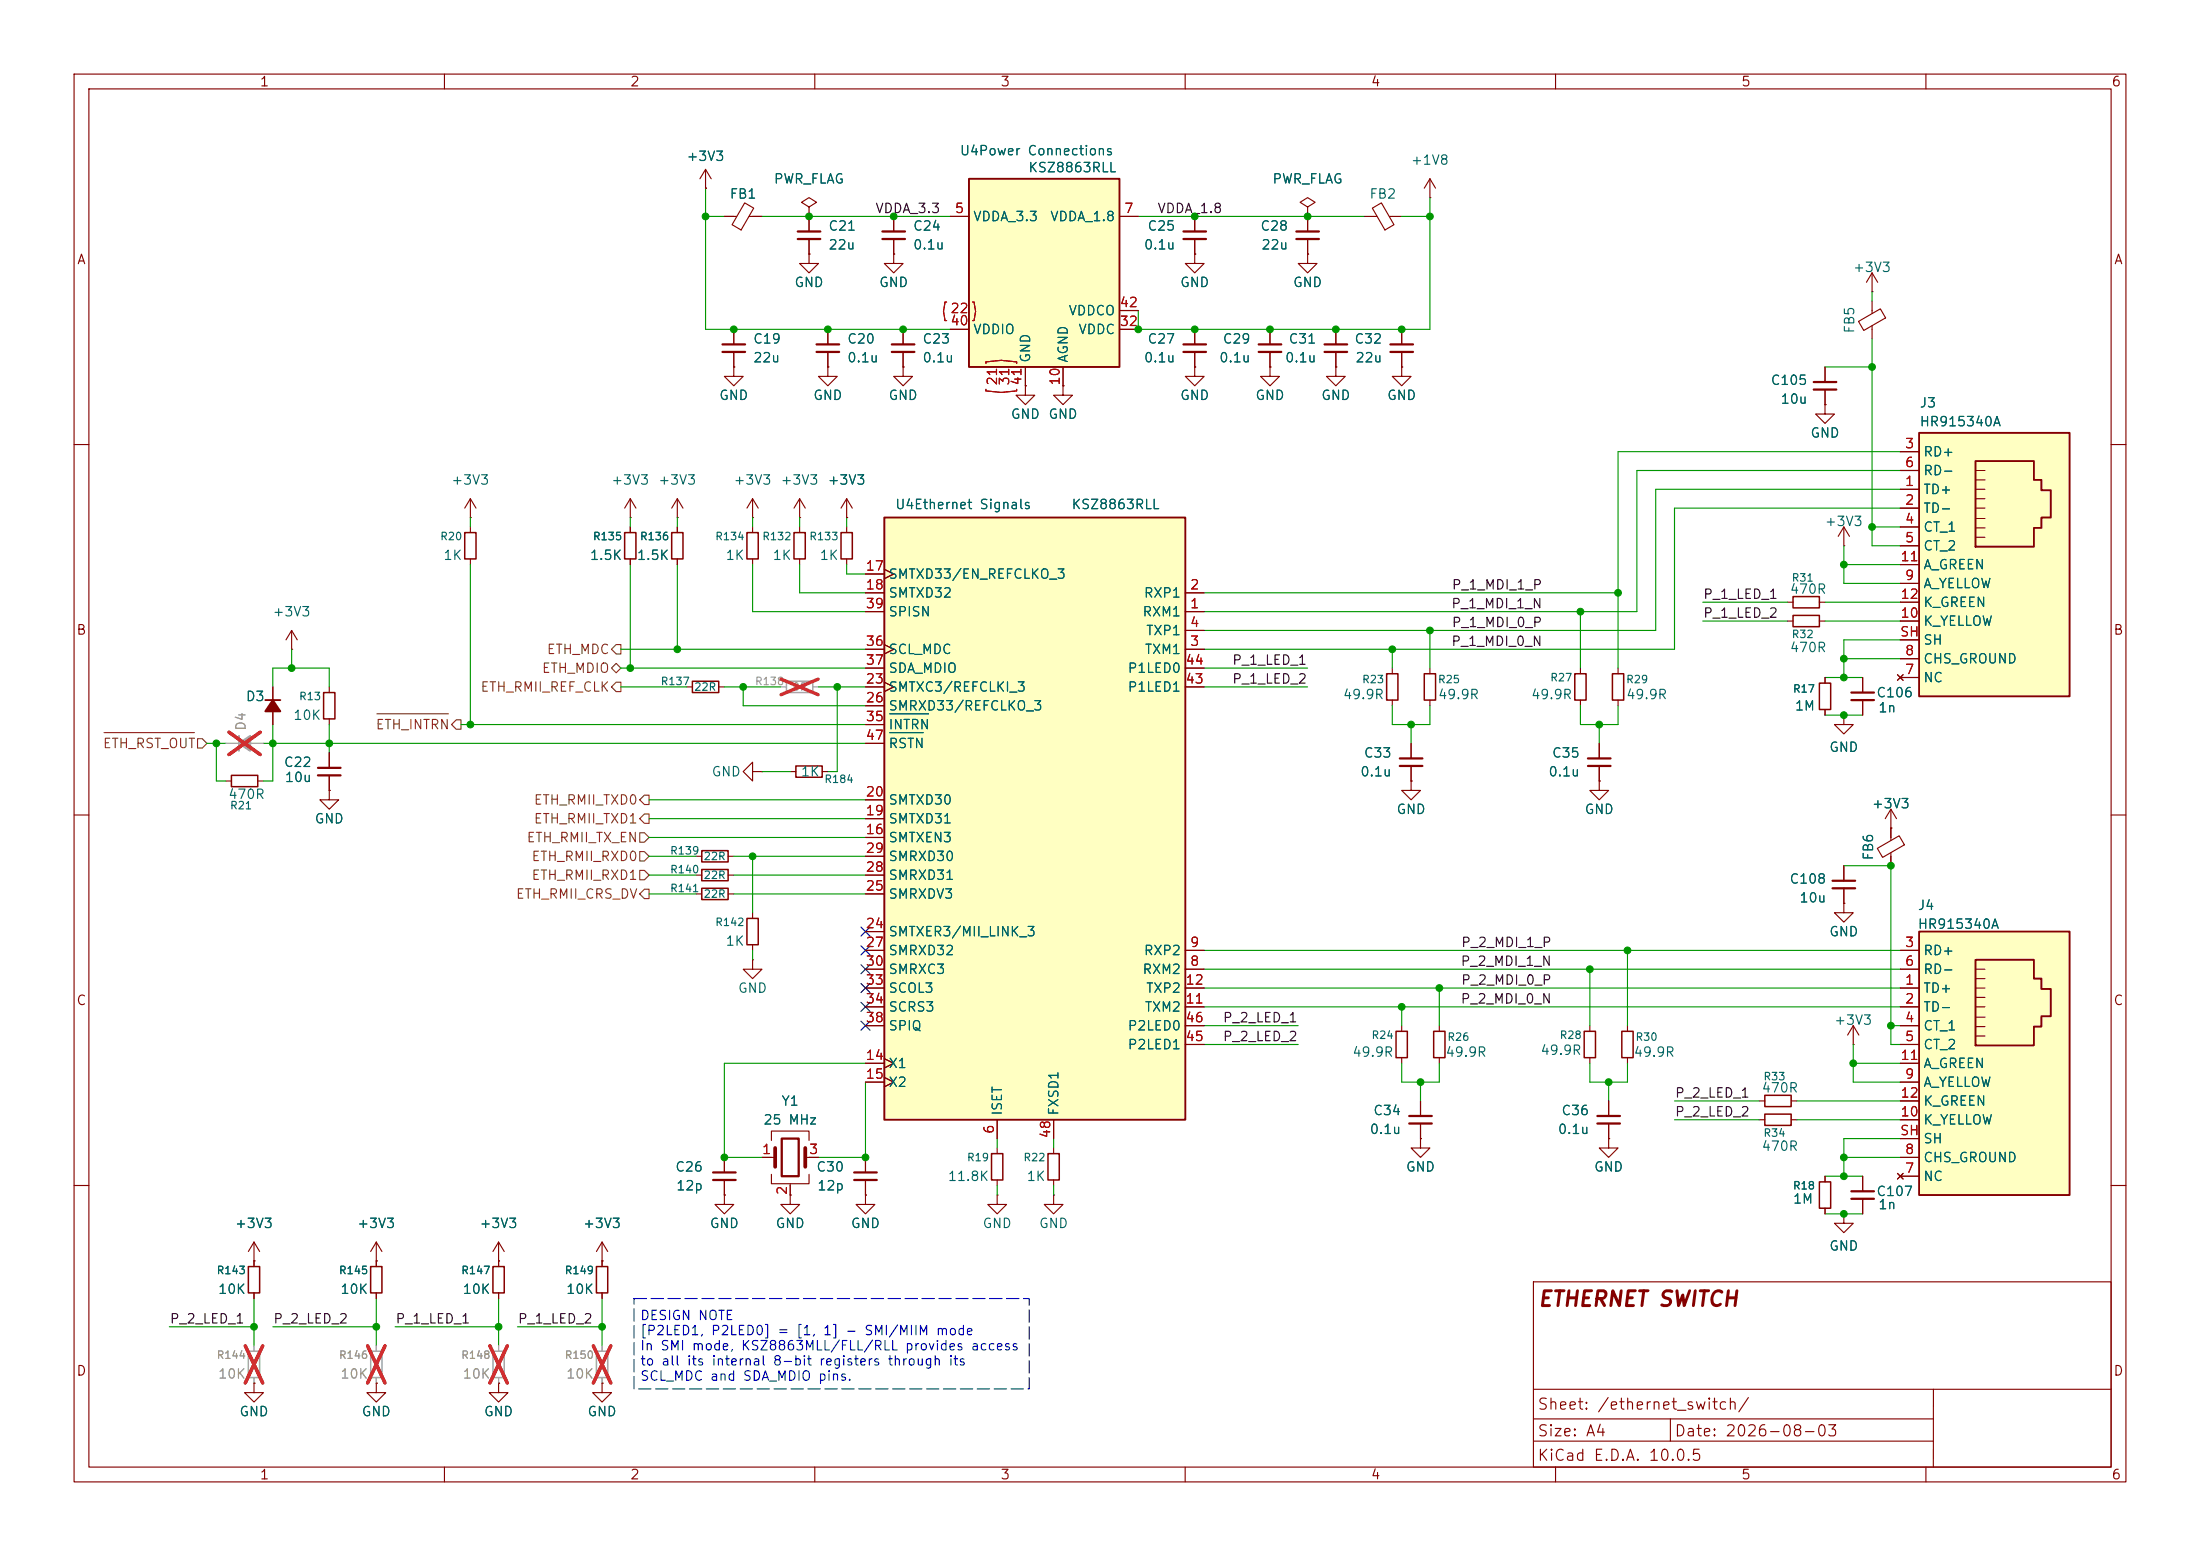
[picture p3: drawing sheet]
<svg xmlns="http://www.w3.org/2000/svg" width="297mm" height="210mm" viewBox="0 0 297 210" stroke-linecap="round" stroke-linejoin="round" font-family="sans-serif">
<g fill="none" stroke="#840000" stroke-width=".15">
<path d="M10 10h277v190h-277zM12 12h273v186h-273zM60 10v2M110 10v2M160 10v2M210 10v2M260 10v2M176.5 27.9l1-.6-1-.6-1 .6 1 .6v1.3M176.5 29.2h.1M176.5 34.3v1.3h1.3l-1.3 1.2-1.2-1.2h1.2M176.5 34.3h.1M176.5 29.2v2"/>
<path d="M176.5 32.3v2M10 60h2M248.9 73.7h.1M248.9 71.1l-.7 1.3M248.9 71.1l.8 1.3M248.9 71.1v2.6M285 60h2M193 90.2v.7M193 94.5v.8M251.5 91.4v2.1M251.5 94.5v2M10 110h2"/>
<path d="M253.4 114.5l3-1.7 .7 1.2-2.9 1.7zM255.3 111.8v1.6M255.3 115.1v1.7M285 110h2M194.3 138.4v.8M214.6 138.4v.8M248.9 121.9v1.3h-1.3l1.3 1.3 1.3-1.3h-1.3M248.9 121.9h.1M194.3 142.7v.8M214.6 142.7v.8M10 160h2M106.7 161.3v1.3h-1.3l1.3 1.2 1.2-1.2h-1.2"/>
<path d="M106.7 161.3h.1M207 173h78v25h-78zM285 160h2M60 198v2M110 198v2M160 198v2M207 194.5h54M207 191.5h54M207 187.5h78M210 198v2M225.5 191.5v3M260 198v2"/>
<path d="M261 187.5v10.5"/>
</g>
<path d="M175 31.2h3.1M175 32.3h3.1M249.9 93.5h3.1M249.9 94.5h3.1" fill="none" stroke="#840000" stroke-width=".3"/>
<path d="M192.3 90.9h1.5v3.6h-1.5zM193.5 139.2h1.6v3.5h-1.6zM213.9 139.2h1.5v3.5h-1.5z" fill="none" stroke="#840000" stroke-width=".2"/>
<path d="M259.1 58.4h20.3v35.6h-20.3z" fill="#ffffc2"/>
<g fill="none" stroke="#840000" stroke-width=".15">
<path d="M109.2 34.3v1.3h-1.3l1.3 1.2 1.3-1.2h-1.3M109.2 34.3h.1M252.7 39.4h.1M252.7 36.8v2.6M252.7 36.8l-.7 1.3M252.7 36.8l.8 1.3M246.4 54.6v1.3h-1.3l1.3 1.3 1.2-1.3h-1.2M246.4 54.6h.1M246.4 49.5v2.1M246.4 52.6v2M250.9 43.4l2.9-1.7 .8 1.2-3 1.7zM252.7 40.6v1.7"/>
<path d="M252.7 44v1.7M63.5 71.1v.8M63.5 75.4v.8M256.5 66h2.6M256.5 68.6h2.6M256.5 63.5h2.6M256.5 61h2.6M256.5 71.1h2.6M256.5 73.7h2.6M256.5 78.7h2.6M256.5 76.2h2.6M266.7 66h1.3"/>
<path d="M266.7 67.3h1.3M266.7 68.6h1.3M266.7 70h1.3M266.7 71.2h1.3M266.7 63.5h1.3M266.7 64.8h1.3M266.7 72.5h1.3M36.8 92.7v5.1M39.4 87.6h.1M39.4 85.1l-.8 1.3M39.4 85.1l.7 1.3M39.4 85.1v2.5"/>
<path d="M44.4 92.7v.8M44.4 97v.8M188 90.2v.7M188 94.5v.8M213.4 90.2v.7M213.4 94.5v.8M241.3 83.8h.8M241.3 81.3h.8M245.6 83.8h.8M245.6 81.3h.8M246.4 91.4v.8M246.4 95.8v.7"/>
<path d="M248.9 96.5v1.3h-1.3l1.3 1.3 1.3-1.3h-1.3M248.9 96.5h.1M256.2 91.1l.7 .7M256.5 91.4h2.6M256.5 88.9h2.6M256.5 83.8h2.6M256.5 81.3h2.6M256.5 86.4h2.6M256.9 91.1l-.7 .7M190.5 105.4v1.3h-1.3l1.3 1.3 1.3-1.3h-1.3M190.5 105.4h.1M190.5 100.3v2.1"/>
<path d="M190.5 103.4v2M215.9 105.4v1.3h-1.3l1.3 1.3 1.3-1.3h-1.3M215.9 105.4h.1M215.9 100.3v2.1M215.9 103.4v2M255.3 111.8h.1M255.3 109.2l-.8 1.3M255.3 109.2l.7 1.3M255.3 109.2v2.6M189.2 138.4v.8M189.2 142.7v.8M191.8 153.7v1.2h-1.3l1.3 1.3 1.2-1.3h-1.2"/>
<path d="M191.8 153.7h.1M191.8 148.6v2M191.8 151.6v2.1M217.2 153.7v1.2h-1.3l1.3 1.3 1.2-1.3h-1.2M217.2 153.7h.1M217.2 148.6v2M217.2 151.6v2.1M34.3 170.2h.1M34.3 167.6l-.8 1.3M34.3 167.6l.8 1.3M34.3 167.6v2.6M97.8 161.3v1.3h-1.3l1.3 1.2 1.3-1.2h-1.3"/>
<path d="M97.8 161.3h.1M81.3 186.7v1.3h-1.3l1.3 1.2 1.2-1.2h-1.2M81.3 186.7h.1"/>
</g>
<path d="M259.1 58.4h20.3v35.6h-20.3zM266.7 62.2h7.9v2.6h1v1.4h1.3v3.7h-1.3v1.3h-1v2.6h-7.9zM35.8 94.5h2" fill="none" stroke="#840000" stroke-width=".25"/>
<path d="M62.7 71.9h1.6v3.5h-1.6zM43.7 93.5h1.5v3.5h-1.5zM187.2 90.9h1.5v3.6h-1.5zM212.6 90.9h1.5v3.6h-1.5zM242.1 80.5h3.5v1.5h-3.5zM242.1 83.1h3.5v1.5h-3.5zM245.6 92.2h1.5v3.6h-1.5zM188.5 139.2h1.5v3.5h-1.5z" fill="none" stroke="#840000" stroke-width=".2"/>
<path d="M244.9 51.6h3M244.9 52.6h3M189 102.4h3M189 103.4h3M214.4 102.4h3M214.4 103.4h3M190.2 150.6h3.1M190.2 151.6h3.1M215.6 150.6h3.1M215.6 151.6h3.1" fill="none" stroke="#840000" stroke-width=".3"/>
<path d="M33.5 182.4h1.6v3.5h-1.6zM80.5 182.4h1.5v3.5h-1.5z" fill="none" stroke="#a1a1a1" stroke-width=".2"/>
<path d="M34.3 181.6v.8M34.3 185.9v.8M81.3 181.6v.8M81.3 185.9v.8" fill="none" stroke="#a1a1a1" stroke-width=".15"/>
<path d="M33.1 181.6l2.4 5.1M35.5 181.6l-2.4 5.1M80.1 181.6l2.4 5.1M82.5 181.6l-2.4 5.1" fill="none" stroke="#e12e31" stroke-width=".46"/>
<path d="M36.8 94.5l1 1.5h-2z" fill="#840000" stroke="#840000" stroke-width=".25"/>
<path d="M119.4 69.9h40.6v81.2h-40.6z" fill="#ffffc2"/>
<path d="M119.4 69.9h40.6v81.2h-40.6z" fill="none" stroke="#840000" stroke-width=".25"/>
<g fill="none" stroke="#840000" stroke-width=".15">
<path d="M161.3 34.3v1.3h1.3l-1.3 1.2-1.3-1.2h1.3M161.3 34.3h.1M161.3 29.2v2M161.3 32.3v2M184.1 29.2h1.8M185.3 28.1l1.2-.7 1.7 2.9-1.2 .7zM187.6 29.2h1.6M193 26.7h.1M193 24.1l-.7 1.3M193 24.1l.8 1.3M193 24.1v2.6M121.9 44.5v2"/>
<path d="M121.9 47.5v2M138.4 52.1v1.2h-1.2l1.2 1.3 1.3-1.3h-1.3M138.4 52.1h.1M143.5 52.1v1.2h-1.3l1.3 1.3 1.3-1.3h-1.3M143.5 52.1h.1M171.4 49.5v1.3h1.3l-1.3 1.3-1.2-1.3h1.2M171.4 49.5h.1M171.4 44.5v2M171.4 47.5v2M180.3 44.5v2M180.3 47.5v2M116.8 77.5h2.6"/>
<path d="M119.4 76.8l1.2 .7-1.2 .6M116.8 82.6h2.6M116.8 80h2.6M116.8 87.6h2.6M116.8 92.7h2.6M116.8 95.3h2.6M116.8 97.8h2.6M116.8 90.2h2.6M119.4 92.1l1.2 .6-1.2 .6M119.4 87l1.2 .6-1.2 .7M160 82.6h2.6M160 80h2.6"/>
<path d="M160 87.6h2.6M160 85.1h2.6M160 92.7h2.6M160 90.2h2.6M218.4 90.2v.7M218.4 94.5v.8M116.8 113h2.6M116.8 110.5h2.6M116.8 108h2.6M116.8 118.1h2.6M116.8 115.6h2.6M116.8 100.3h2.6"/>
<path d="M248.9 116.8v2.1M248.9 119.9v2M101.6 123.2v.8M101.6 127.5v.8M116.8 130.8h2.6M116.8 128.3h2.6M116.8 135.9h2.6M116.8 133.4h2.6M116.8 125.7h2.6M116.8 120.7h2.6M116.8 138.4h2.6M160 130.8h2.6"/>
<path d="M160 128.3h2.6M160 135.9h2.6M160 133.4h2.6M160 138.4h2.6M102.9 156.2h1.7M104.1 153.9v-1.2h5.1v1.2M104.1 158.5v1.3h5.1v-1.3M106.7 159.8v1.5M108.7 156.2h1.8M116.8 143.5h2.6M116.8 146.1h2.6M119.4 142.9l1.2 .6-1.2 .6"/>
<path d="M119.4 145.4l1.2 .7-1.2 .6M134.6 151.1v2.6M142.2 151.1v2.6M160 141h2.6M246.4 158.8v.7M251.5 158.8v2M116.8 161.3v1.3h-1.2l1.2 1.2 1.3-1.2h-1.3M116.8 161.3h.1M246.4 163.1v.7M248.9 163.8v1.3h-1.3l1.3 1.3 1.3-1.3h-1.3M248.9 163.8h.1M251.5 161.8v2"/>
</g>
<path d="M120.1 96.3h5.3M120.1 98.9h4.5" fill="none" stroke="#006464" stroke-width=".15"/>
<path d="M217.7 90.9h1.5v3.6h-1.5zM100.8 124h1.6v3.5h-1.6zM245.6 159.5h1.5v3.6h-1.5z" fill="none" stroke="#840000" stroke-width=".2"/>
<g fill="none" stroke="#840000" stroke-width=".3">
<path d="M159.8 31.2h3M159.8 32.3h3M120.4 46.5h3M120.4 47.5h3M169.9 46.5h3.1M169.9 47.5h3.1M178.8 46.5h3.1M178.8 47.5h3.1M247.4 118.9h3M247.4 119.9h3M105.5 153.7h2.3v5.1h-2.3zM249.9 160.8h3.1"/>
<path d="M249.9 161.8h3.1"/>
</g>
<path d="M104.6 154.9v2.6M108.7 154.9v2.6" fill="none" stroke="#840000" stroke-width=".51"/>
<path d="M130.8 24.1h20.3v25.4h-20.3z" fill="#ffffc2"/>
<path d="M130.8 24.1h20.3v25.4h-20.3z" fill="none" stroke="#840000" stroke-width=".25"/>
<g fill="none" stroke="#840000" stroke-width=".15">
<path d="M128.3 29.2h2.5M151.1 29.2h2.6M128.3 44.5h2.5M138.4 49.5v2.6M143.5 49.5v2.6M151.1 44.5h2.6M151.1 41.9h2.6M161.3 44.5v2M161.3 47.5v2M180.3 49.5v1.3h1.3l-1.3 1.3-1.2-1.3h1.2M180.3 49.5h.1M189.2 49.5v1.3h1.3l-1.3 1.3-1.2-1.3h1.2"/>
<path d="M189.2 49.5h.1M189.2 44.5v2M189.2 47.5v2M219.7 138.4v.8M250.2 138.4l-.8 1.3M250.2 138.4l.8 1.3M250.2 138.4v2.6M97.8 156.2v2M97.8 159.3v2M116.8 156.2v2M116.8 159.3v2M219.7 142.7v.8"/>
<path d="M237.5 148.6h.8M237.5 151.1h.8M241.8 148.6h.8M241.8 151.1h.8M250.2 141h.1"/>
</g>
<path d="M127.8 40.8h-.2l-.2 1.2 .2 1.3h.2M131.3 40.8h.2l.2 1.2-.2 1.3h-.2M133.1 49.1v-.3l2.1-.2 2 .2v.3M133.1 52.5v.3l2.1 .2 2-.2v-.3" fill="none" stroke="#a90000" stroke-width=".15"/>
<path d="M218.9 139.2h1.6v3.5h-1.6zM238.3 147.8h3.5v1.6h-3.5zM238.3 150.4h3.5v1.5h-3.5z" fill="none" stroke="#840000" stroke-width=".2"/>
<path d="M159.8 46.5h3M159.8 47.5h3M187.7 46.5h3.1M187.7 47.5h3.1M96.3 158.2h3M96.3 159.3h3M115.3 158.2h3.1M115.3 159.3h3.1" fill="none" stroke="#840000" stroke-width=".3"/>
<path d="M259.1 125.7h20.3v35.6h-20.3z" fill="#ffffc2"/>
<g fill="none" stroke="#840000" stroke-width=".15">
<path d="M95.2 25.4h.1M95.2 22.9l-.7 1.2M95.2 22.9l.8 1.2M95.2 22.9v2.5M97.8 29.2h1.6M100.5 27.4l1.3 .7-1.7 2.9-1.3-.7zM101.1 29.2h1.8M109.2 27.9l1-.6-1-.6-1 .6 1 .6v1.3M109.2 29.2h.1M109.2 34.3h.1M109.2 29.2v2M109.2 32.3v2"/>
<path d="M120.6 34.3v1.3h-1.2l1.2 1.2 1.3-1.2h-1.3M120.6 34.3h.1M120.6 29.2v2M120.6 32.3v2M128.3 29.2h2.5M151.1 29.2h2.6M161.3 34.3h.1M161.3 29.2v2M161.3 32.3v2M176.5 29.2h.1M176.5 34.3h.1M176.5 29.2v2"/>
<path d="M176.5 32.3v2M99.1 49.5v1.3h-1.3l1.3 1.3 1.2-1.3h-1.2M99.1 49.5h.1M99.1 44.5v2M99.1 47.5v2M111.8 49.5v1.3h-1.3l1.3 1.3 1.2-1.3h-1.2M111.8 49.5h.1M111.8 44.5v2M111.8 47.5v2M121.9 49.5v1.3h-1.3l1.3 1.3 1.3-1.3h-1.3M121.9 49.5h.1M121.9 44.5v2"/>
<path d="M121.9 47.5v2M128.3 44.5h2.5M138.4 52.1h.1M138.4 49.5v2.6M143.5 52.1h.1M143.5 49.5v2.6M151.1 44.5h2.6M151.1 41.9h2.6M161.3 49.5v1.3h1.3l-1.3 1.3-1.3-1.3h1.3M161.3 49.5h.1M161.3 44.5v2M161.3 47.5v2"/>
<path d="M171.4 49.5h.1M171.4 44.5v2M171.4 47.5v2M180.3 49.5h.1M180.3 44.5v2M180.3 47.5v2M189.2 49.5h.1M189.2 44.5v2M189.2 47.5v2M246.4 54.6h.1M246.4 49.5v2.1M246.4 52.6v2"/>
<path d="M63.5 69.9h.1M63.5 67.3l-.8 1.3M63.5 67.3l.8 1.3M63.5 67.3v2.6M85.1 69.9h.1M85.1 67.3v2.6M85.1 71.1v.8M85.1 75.4v.8M85.1 67.3l-.8 1.3M85.1 67.3l.8 1.3M91.4 69.9h.1M91.4 67.3l-.7 1.3"/>
<path d="M91.4 67.3l.8 1.3M91.4 67.3v2.6M91.4 71.1v.8M91.4 75.4v.8M101.6 69.9h.1M101.6 67.3v2.6M101.6 71.1v.8M101.6 75.4v.8M101.6 67.3l-.8 1.3M101.6 67.3l.8 1.3M107.9 69.9h.1M107.9 67.3l-.7 1.3"/>
<path d="M107.9 67.3l.8 1.3M107.9 67.3v2.6M107.9 71.1v.8M107.9 75.4v.8M114.3 69.9h.1M114.3 67.3v2.6M114.3 71.1v.8M114.3 75.4v.8M114.3 67.3l-.8 1.3M114.3 67.3l.8 1.3M116.8 77.5h2.6M119.4 76.8l1.2 .7-1.2 .6"/>
<path d="M256.5 66h2.6M256.5 68.6h2.6M256.5 61h2.6M256.5 71.1h2.6M256.5 73.7h2.6M256.5 63.5h2.6M256.5 78.7h2.6M256.5 76.2h2.6M36.8 92.7v1.8M36.8 96v1.8M92.7 92.7h.8M97 92.7h.8"/>
<path d="M116.8 92.7h2.6M116.8 82.6h2.6M116.8 80h2.6M116.8 87.6h2.6M116.8 95.3h2.6M116.8 97.8h2.6M116.8 90.2h2.6M119.4 92.1l1.2 .6-1.2 .6M119.4 87l1.2 .6-1.2 .7M160 92.7h2.6M160 82.6h2.6M160 80h2.6"/>
<path d="M160 87.6h2.6M160 85.1h2.6M160 90.2h2.6M246.4 91.4v.8M246.4 95.8v.7M248.9 96.5h.1M251.5 91.4v2.1M251.5 94.5v2M256.2 91.1l.7 .7M256.5 91.4h2.6M256.5 88.9h2.6M256.5 83.8h2.6"/>
<path d="M256.5 81.3h2.6M256.5 86.4h2.6M256.9 91.1l-.7 .7M30.5 105.4h.7M34.8 105.4h.8M44.4 106.7v1.3h-1.2l1.2 1.2 1.3-1.2h-1.3M44.4 106.7h.1M44.4 101.6v2M44.4 104.6v2.1M94 118.1h.7M94 115.6h.7M98.3 118.1h.8"/>
<path d="M98.3 115.6h.8M101.6 104.1v1.3l-1.3-1.3 1.3-1.2v1.2h1.3M102.9 104.1h.1M106.7 104.1h.7M111 104.1h.8M116.8 118.1h2.6M116.8 115.6h2.6M116.8 113h2.6M116.8 110.5h2.6M116.8 108h2.6M116.8 100.3h2.6M190.5 105.4h.1"/>
<path d="M190.5 100.3v2.1M190.5 103.4v2M215.9 105.4h.1M215.9 100.3v2.1M215.9 103.4v2M248.9 116.8v2.1M248.9 119.9v2M255.3 111.8h.1M255.3 111.8v1.2M255.3 115.6v1.2M94 120.7h.7M98.3 120.7h.8"/>
<path d="M101.6 129.5v1.3h-1.3l1.3 1.3 1.3-1.3h-1.3M101.6 129.5h.1M116.8 133.4h2.6M116.8 135.9h2.6M116.8 130.8h2.6M116.8 128.3h2.6M116.8 138.4h2.6M116.8 120.7h2.6M116.8 125.7h2.6M160 133.4h2.6M160 135.9h2.6M160 130.8h2.6"/>
<path d="M160 128.3h2.6M160 138.4h2.6M248.9 121.9h.1M256.5 133.4h2.6M256.5 135.9h2.6M256.5 130.8h2.6M256.5 128.3h2.6M256.5 138.4h2.6M266.7 133.4h1.3M266.7 134.6h1.3M266.7 135.9h1.3M266.7 137.3h1.3"/>
<path d="M266.7 138.6h1.3M266.7 130.8h1.3M266.7 132.1h1.3M266.7 139.8h1.3M97.8 156.2v2M97.8 159.3v2M102.9 156.2h1.2M109.2 156.2h1.3M116.8 146.1h2.6M116.8 143.5h2.6M116.8 156.2v2M116.8 159.3v2"/>
<path d="M119.4 142.9l1.2 .6-1.2 .6M119.4 145.4l1.2 .7-1.2 .6M134.6 151.1v2.6M134.6 154.9v.8M134.6 159.3v.7M142.2 151.1v2.6M142.2 154.9v.8M142.2 159.3v.7M160 141h2.6M191.8 153.7h.1M191.8 148.6v2M191.8 151.6v2.1"/>
<path d="M217.2 153.7h.1M217.2 148.6v2M217.2 151.6v2.1M246.4 158.8v.7M251.5 158.8v2M256.2 158.4l.7 .7M256.5 141h2.6M256.5 158.8h2.6M256.5 156.2h2.6M256.5 146.1h2.6M256.5 151.1h2.6M256.5 143.5h2.6"/>
<path d="M256.5 148.6h2.6M256.5 153.7h2.6M256.9 158.4l-.7 .7M34.3 170.2h.1M34.3 170.2v.7M34.3 174.5v.8M50.8 170.2h.1M50.8 167.6l-.8 1.3M50.8 167.6l.8 1.3M50.8 167.6v3.3M50.8 174.5v.8M67.3 170.2h.1"/>
<path d="M67.3 167.6l-.8 1.3M67.3 167.6l.8 1.3M67.3 167.6v3.3M67.3 174.5v.8M81.3 170.2h.1M81.3 167.6v3.3M81.3 174.5v.8M81.3 167.6l-.8 1.3M81.3 167.6l.7 1.3M97.8 161.3h.1M106.7 161.3h.1M106.7 160v1.3"/>
<path d="M116.8 161.3h.1M134.6 161.3v1.3h-1.3l1.3 1.2 1.3-1.2h-1.3M134.6 161.3h.1M142.2 161.3v1.3h-1.2l1.2 1.2 1.3-1.2h-1.3M142.2 161.3h.1M246.4 163.1v.7M248.9 163.8h.1M251.5 161.8v2M34.3 186.7v1.3h-1.3l1.3 1.2 1.3-1.2h-1.3M34.3 186.7h.1M50.8 186.7v1.3h-1.3l1.3 1.2 1.3-1.2h-1.3M50.8 186.7h.1"/>
<path d="M67.3 186.7v1.3h-1.3l1.3 1.2 1.3-1.2h-1.3M67.3 186.7h.1M81.3 186.7h.1"/>
</g>
<path d="M259.1 125.7h20.3v35.6h-20.3zM266.7 129.5h7.9v2.6h1v1.4h1.3v3.7h-1.3v1.4h-1v2.5h-7.9z" fill="none" stroke="#840000" stroke-width=".25"/>
<g fill="none" stroke="#840000" stroke-width=".2">
<path d="M84.3 71.9h1.6v3.5h-1.6zM90.7 71.9h1.5v3.5h-1.5zM100.8 71.9h1.6v3.5h-1.6zM107.2 71.9h1.5v3.5h-1.5zM113.5 71.9h1.6v3.5h-1.6zM93.5 91.9h3.5v1.6h-3.5zM31.2 104.6h3.6v1.6h-3.6zM94.7 117.3h3.6v1.6h-3.6zM94.7 119.9h3.6v1.5h-3.6zM94.7 114.8h3.6v1.5h-3.6zM107.4 103.4h3.6v1.5h-3.6zM133.9 155.7h1.5v3.6h-1.5z"/>
<path d="M141.5 155.7h1.5v3.6h-1.5zM33.5 170.9h1.6v3.6h-1.6zM50 170.9h1.6v3.6h-1.6zM66.5 170.9h1.6v3.6h-1.6zM80.5 170.9h1.5v3.6h-1.5z"/>
</g>
<path d="M107.7 31.2h3M107.7 32.3h3M119.1 31.2h3.1M119.1 32.3h3.1M97.5 46.5h3.1M97.5 47.5h3.1M110.2 46.5h3.1M110.2 47.5h3.1M42.9 103.6h3.1M42.9 104.6h3.1" fill="none" stroke="#840000" stroke-width=".3"/>
<path d="M105.4 92.7h.8M109.7 92.7h.8M30.5 100.3h5.1M34.3 181.6v.8M34.3 185.9v.8M50.8 181.6v.8M50.8 185.9v.8M67.3 181.6v.8M67.3 185.9v.8M81.3 181.6v.8M81.3 185.9v.8" fill="none" stroke="#a1a1a1" stroke-width=".15"/>
<path d="M32.3 99.3v2" fill="none" stroke="#a1a1a1" stroke-width=".25"/>
<path d="M32.3 100.3l1.5-1v2z" fill="#a1a1a1" stroke="#a1a1a1" stroke-width=".25"/>
<path d="M30.9 98.8l4.2 3M35.1 98.8l-4.2 3M105.4 91.7l5.1 2.1M110.5 91.7l-5.1 2.1M33.1 181.6l2.4 5.1M35.5 181.6l-2.4 5.1M49.6 181.6l2.4 5.1M52 181.6l-2.4 5.1M66.1 181.6l2.4 5.1M68.5 181.6l-2.4 5.1M80.1 181.6l2.4 5.1M82.5 181.6l-2.4 5.1" fill="none" stroke="#e12e31" stroke-width=".46"/>
<path d="M106.2 91.9h3.5v1.6h-3.5zM50 182.4h1.6v3.5h-1.6zM66.5 182.4h1.6v3.5h-1.6z" fill="none" stroke="#a1a1a1" stroke-width=".2"/>
<g fill="none" stroke="#725600" stroke-width=".15">
<path d="M14 98.9h12.3M26.7 99.7h.6l.6 .6-.6 .7h-.6zM50.9 96.3h9.6M61.6 97.2h.6v1.2h-.6l-.6-.6zM83.2 92.1h.6v1.2h-.6l-.7-.6zM83.2 87h.6v1.3h-.6l-.7-.7zM83.2 89.5l.6 .7-.6 .6-.7-.6zM86.4 117.5h.6l.6 .6-.6 .6h-.6zM86.4 112.4h.6l.6 .6-.6 .7h-.6zM86.4 114.9h.6l.6 .7-.6 .6h-.6zM87 107.3h.6v1.3h-.6l-.6-.6zM87 109.9h.6v1.2h-.6l-.6-.6z"/>
<path d="M87 120h.6v1.3h-.6l-.6-.6z"/>
</g>
<g fill="none" stroke="#009600" stroke-width=".15">
<path d="M95.2 25.4v19.1h33.1M95.2 29.2h2.6M102.9 29.2h25.4M153.7 29.2h30.4M189.2 29.2h3.8M193 26.7v17.8h-39.3v-2.6M252.7 39.4v1.2M246.4 49.5h6.3M252.7 45.7v28h3.8M63.5 69.9v1.2M63.5 76.2v21.6M85.1 69.9v1.2"/>
<path d="M85.1 76.2v14M91.4 69.9v1.2M91.4 76.2v11.4M101.6 76.2v6.4h15.2M101.6 69.9v1.2M107.9 76.2v3.8h8.9M107.9 69.9v1.2M114.3 69.9v1.2M114.3 76.2v1.3h2.5M248.9 76.2h7.6M248.9 73.7v5h7.6M252.7 71.1h3.8"/>
<path d="M256.5 68.6h-30.4v19h-63.5M256.5 63.5h-35.5v19.1h-58.4M256.5 66h-33v19.1h-60.9M256.5 61h-38.1v29.2M36.8 92.7v-2.5h7.6v2.5M36.8 97.8v7.6h-1.2M39.4 87.6v2.6M44.4 97.8v3.8M62.2 97.8h54.6M83.8 87.6h33M83.8 92.7h8.9M83.8 90.2h33"/>
<path d="M97.8 92.7h7.6M100.3 92.7v2.6h16.5M110.5 92.7h6.3M113 92.7v11.4h-1.2M162.6 92.7h13.9M162.6 80h55.8M162.6 90.2h13.9M188 95.3v2.5h5v-2.5M188 87.6v2.6M190.5 97.8v2.5M193 85.1v5.1M213.4 95.3v2.5h5v-2.5"/>
<path d="M213.4 82.6v7.6M215.9 97.8v2.5M229.9 81.3h11.4M229.9 83.8h11.4M246.4 96.5h5.1M246.4 91.4h5.1M246.4 81.3h10.1M246.4 83.8h10.1M248.9 88.9h7.6M256.5 86.4h-7.6v5M27.9 100.3h2.6M29.2 100.3v5.1h1.3"/>
<path d="M35.6 100.3h81.2M87.6 118.1h6.4M87.6 108h29.2M87.6 115.6h6.4M87.6 110.5h29.2M87.6 113h29.2M99.1 118.1h17.7M99.1 115.6h17.7M101.6 115.6v7.6M102.9 104.1h3.8M248.9 116.8h6.4v24.2h1.2M87.6 120.7h6.4"/>
<path d="M99.1 120.7h17.7M101.6 128.3v1.2M162.6 135.9h93.9M162.6 133.4h93.9M162.6 138.4h12.7M162.6 130.8h93.9M162.6 128.3h93.9M189.2 135.9v2.5M194.3 133.4v5M214.6 130.8v7.6M219.7 128.3v10.1M255.3 138.4h1.2"/>
<path d="M116.8 146.1v10.1h-6.3M116.8 143.5h-19v12.7h5.1M134.6 153.7v1.2M142.2 153.7v1.2M162.6 141h12.7M189.2 143.5v2.6h5.1v-2.6M191.8 146.1v2.5M214.6 143.5v2.6h5.1v-2.6M217.2 146.1v2.5M226.1 148.6h11.4M226.1 151.1h11.4M242.6 148.6h13.9"/>
<path d="M242.6 151.1h13.9M246.4 158.8h5.1M248.9 156.2h7.6M250.2 141v5.1h6.3M250.2 143.5h6.3M256.5 153.7h-7.6v5.1M22.9 179.1h11.4M34.3 175.3v6.3M36.8 179.1h14M50.8 175.3v6.3M53.3 179.1h14M67.3 175.3v6.3"/>
<path d="M69.8 179.1h11.5M81.3 175.3v6.3M134.6 160v1.3M142.2 160v1.3M246.4 163.8h5.1"/>
</g>
<path d="M116.2 127.7l1.2 1.2M116.2 125.1l1.2 1.2M116.2 135.3l1.2 1.2M116.2 137.8l1.2 1.2M116.2 132.7l1.2 1.3M116.2 130.2l1.2 1.2M117.4 127.7l-1.2 1.2M117.4 125.1l-1.2 1.2M117.4 135.3l-1.2 1.2M117.4 137.8l-1.2 1.2M117.4 132.7l-1.2 1.3M117.4 130.2l-1.2 1.2" fill="none" stroke="#000084" stroke-width=".15"/>
<path d="M85.6 175.3h53.3v12.2h-53.3z" fill="none" stroke="#0000c2" stroke-width=".15" stroke-dasharray="1.7 .6"/>
<path d="M120.1 96.3h5.3M120.1 98.9h4.5" fill="none" stroke="#006464" stroke-width=".15"/>
<path d="M127.8 40.8h-.2l-.2 1.2 .2 1.3h.2M131.3 40.8h.2l.2 1.2-.2 1.3h-.2M133.1 49.1v-.3l2.1-.2 2 .2v.3M133.1 52.5v.3l2.1 .2 2-.2v-.3" fill="none" stroke="#a90000" stroke-width=".15"/>
<g fill="#009600" stroke="#009600" stroke-width=".14">
<circle cx="252.7" cy="71.1" r=".46"/>
<circle cx="248.9" cy="76.2" r=".46"/>
<circle cx="252.7" cy="49.5" r=".46"/>
<circle cx="248.9" cy="91.4" r=".46"/>
<circle cx="248.9" cy="88.9" r=".46"/>
<circle cx="248.9" cy="163.8" r=".46"/>
<circle cx="248.9" cy="158.8" r=".46"/>
<circle cx="248.9" cy="156.2" r=".46"/>
<circle cx="194.3" cy="133.4" r=".46"/>
<circle cx="191.8" cy="146.1" r=".46"/>
<circle cx="189.2" cy="135.9" r=".46"/>
<circle cx="217.2" cy="146.1" r=".46"/>
<circle cx="214.6" cy="130.8" r=".46"/>
<circle cx="193" cy="29.2" r=".46"/>
<circle cx="180.3" cy="44.5" r=".46"/>
<circle cx="171.4" cy="44.5" r=".46"/>
<circle cx="189.2" cy="44.5" r=".46"/>
<circle cx="176.5" cy="29.2" r=".46"/>
<circle cx="193" cy="85.1" r=".46"/>
<circle cx="213.4" cy="82.6" r=".46"/>
<circle cx="188" cy="87.6" r=".46"/>
<circle cx="218.4" cy="80" r=".46"/>
<circle cx="190.5" cy="97.8" r=".46"/>
<circle cx="215.9" cy="97.8" r=".46"/>
<circle cx="250.2" cy="143.5" r=".46"/>
<circle cx="255.3" cy="116.8" r=".46"/>
<circle cx="248.9" cy="96.5" r=".46"/>
<circle cx="255.3" cy="138.4" r=".46"/>
<circle cx="219.7" cy="128.3" r=".46"/>
<circle cx="116.8" cy="156.2" r=".46"/>
<circle cx="97.8" cy="156.2" r=".46"/>
<circle cx="120.6" cy="29.2" r=".46"/>
<circle cx="95.2" cy="29.2" r=".46"/>
<circle cx="99.1" cy="44.5" r=".46"/>
<circle cx="111.8" cy="44.5" r=".46"/>
<circle cx="109.2" cy="29.2" r=".46"/>
<circle cx="36.8" cy="100.3" r=".46"/>
<circle cx="101.6" cy="115.6" r=".46"/>
<circle cx="29.2" cy="100.3" r=".46"/>
<circle cx="100.3" cy="92.7" r=".46"/>
<circle cx="91.4" cy="87.6" r=".46"/>
<circle cx="113" cy="92.7" r=".46"/>
<circle cx="67.3" cy="179.1" r=".46"/>
<circle cx="50.8" cy="179.1" r=".46"/>
<circle cx="34.3" cy="179.1" r=".46"/>
<circle cx="81.3" cy="179.1" r=".46"/>
<circle cx="63.5" cy="97.8" r=".46"/>
<circle cx="39.4" cy="90.2" r=".46"/>
<circle cx="44.4" cy="100.3" r=".46"/>
<circle cx="85.1" cy="90.2" r=".46"/>
<circle cx="161.3" cy="29.2" r=".46"/>
<circle cx="121.9" cy="44.5" r=".46"/>
<circle cx="153.7" cy="44.5" r=".46"/>
<circle cx="161.3" cy="44.5" r=".46"/>
</g>
<text font-size="2" fill="#840000" x="207.5" y="176.8">ETHERNET SWITCH</text>
<g font-size="1.5" fill="#840000">
<text x="207.5" y="190.6">Sheet: /ethernet_switch/</text>
<text x="207.5" y="197.5">KiCad E.D.A. 10.0.5</text>
<text x="207.5" y="194.2">Size: A4</text>
<text x="226" y="194.2">Date: 2026-08-03</text>
</g>
<g font-size="1.3" fill="#840000">
<text x="35" y="12">1</text>
<text x="85" y="12">2</text>
<text x="135" y="12">3</text>
<text x="185" y="12">4</text>
<text x="235" y="12">5</text>
<text x="285" y="12">6</text>
<text x="10.3" y="36">A</text>
<text x="285.3" y="36">A</text>
<text x="10.2" y="86">B</text>
<text x="285.2" y="86">B</text>
<text x="10.2" y="136">C</text>
<text x="285.2" y="136">C</text>
<text x="10.2" y="186">D</text>
<text x="285.2" y="186">D</text>
<text x="35" y="200">1</text>
<text x="85" y="200">2</text>
<text x="135" y="200">3</text>
<text x="185" y="200">4</text>
<text x="235" y="200">5</text>
<text x="285" y="200">6</text>
</g>
<g font-size="1.3" fill="#006464">
<text x="92.6" y="22">+3V3</text>
<text x="129.5" y="21.3">U4Power Connections</text>
<text x="138.7" y="23.6">KSZ8863RLL</text>
<text x="190.4" y="22.6">+1V8</text>
<text x="98.4" y="27.1">FB1</text>
<text x="104.4" y="25.1">PWR_FLAG</text>
<text x="171.7" y="25.1">PWR_FLAG</text>
<text x="184.8" y="27.1">FB2</text>
<text x="111.7" y="31.4">C21</text>
<text x="111.7" y="34">22u</text>
<text x="123.2" y="31.4">C24</text>
<text x="123.2" y="34">0.1u</text>
<text x="131.3" y="30.2">VDDA_3.3</text>
<text x="141.7" y="30.2">VDDA_1.8</text>
<text x="154.3" y="34">0.1u</text>
<text x="154.8" y="31.4">C25</text>
<text x="170.1" y="31.4">C28</text>
<text x="170.2" y="34">22u</text>
<text x="107.2" y="39.1">GND</text>
<text x="118.6" y="39.1">GND</text>
<text x="159.2" y="39.1">GND</text>
<text x="174.5" y="39.1">GND</text>
<text x="250.1" y="37">+3V3</text>
<text x="101.6" y="46.7">C19</text>
<text x="114.3" y="46.7">C20</text>
<text x="124.4" y="46.7">C23</text>
<text x="131.3" y="45.4">VDDIO</text>
<text x="144.2" y="42.9">VDDCO</text>
<text x="145.5" y="45.4">VDDC</text>
<text x="154.8" y="46.7">C27</text>
<text x="165" y="46.7">C29</text>
<text x="173.9" y="46.7">C31</text>
<text x="182.8" y="46.7">C32</text>
<text x="250.6" y="45.1" transform="rotate(-90 250.6 45.1)">FB5</text>
<text x="101.6" y="49.2">22u</text>
<text x="114.3" y="49.2">0.1u</text>
<text x="124.4" y="49.2">0.1u</text>
<text x="139.4" y="49" transform="rotate(-90 139.4 49)">GND</text>
<text x="144.5" y="49" transform="rotate(-90 144.5 49)">AGND</text>
<text x="154.3" y="49.2">0.1u</text>
<text x="164.5" y="49.2">0.1u</text>
<text x="173.4" y="49.2">0.1u</text>
<text x="182.9" y="49.2">22u</text>
<text x="239" y="52.3">C105</text>
<text x="97" y="54.3">GND</text>
<text x="109.7" y="54.3">GND</text>
<text x="119.9" y="54.3">GND</text>
<text x="136.4" y="56.8">GND</text>
<text x="141.4" y="56.8">GND</text>
<text x="159.2" y="54.3">GND</text>
<text x="169.4" y="54.3">GND</text>
<text x="178.3" y="54.3">GND</text>
<text x="187.2" y="54.3">GND</text>
<text x="240.3" y="54.8">10u</text>
<text x="244.3" y="59.4">GND</text>
<text x="259.1" y="55.3">J3</text>
<text x="259.1" y="57.9">HR915340A</text>
<text x="60.8" y="65.7">+3V3</text>
<text x="82.4" y="65.7">+3V3</text>
<text x="88.8" y="65.7">+3V3</text>
<text x="98.9" y="65.7">+3V3</text>
<text x="105.3" y="65.7">+3V3</text>
<text x="111.6" y="65.7">+3V3</text>
<text x="259.6" y="61.9">RD+</text>
<text x="259.6" y="64.5">RD-</text>
<text x="120.8" y="69">U4Ethernet Signals</text>
<text x="144.6" y="69">KSZ8863RLL</text>
<text x="246.3" y="71.3">+3V3</text>
<text x="259.6" y="67">TD+</text>
<text x="259.6" y="69.5">TD-</text>
<text x="59.8" y="75.9">1K</text>
<text x="79.5" y="75.9">1.5K</text>
<text x="85.9" y="75.9">1.5K</text>
<text x="97.9" y="75.9">1K</text>
<text x="104.2" y="75.9">1K</text>
<text x="110.6" y="75.9">1K</text>
<text x="259.6" y="72.1">CT_1</text>
<text x="259.6" y="74.6">CT_2</text>
<text x="259.6" y="77.2">A_GREEN</text>
<text x="36.7" y="83.5">+3V3</text>
<text x="119.9" y="78.4">SMTXD33/EN_REFCLKO_3</text>
<text x="119.9" y="81">SMTXD32</text>
<text x="119.9" y="83.5">SPISN</text>
<text x="154.1" y="83.5">RXM1</text>
<text x="154.3" y="81">RXP1</text>
<text x="241.5" y="80.5">470R</text>
<text x="259.6" y="79.7">A_YELLOW</text>
<text x="259.6" y="82.2">K_GREEN</text>
<text x="119.9" y="88.6">SCL_MDC</text>
<text x="154.4" y="88.6">TXM1</text>
<text x="154.6" y="86.1">TXP1</text>
<text x="241.5" y="88.3">470R</text>
<text x="259.6" y="89.9">CHS_GROUND</text>
<text x="259.6" y="84.8">K_YELLOW</text>
<text x="259.6" y="87.3">SH</text>
<text x="33.1" y="94.9">D3</text>
<text x="119.9" y="93.7">SMTXC3/REFCLKI_3</text>
<text x="119.9" y="91.1">SDA_MDIO</text>
<text x="152.1" y="93.7">P1LED1</text>
<text x="152.1" y="91.1">P1LED0</text>
<text x="181.2" y="94.7">49.9R</text>
<text x="194" y="94.7">49.9R</text>
<text x="206.6" y="94.7">49.9R</text>
<text x="219.4" y="94.7">49.9R</text>
<text x="253.2" y="94.4">C106</text>
<text x="259.6" y="92.4">NC</text>
<text x="39.5" y="97.5">10K</text>
<text x="119.9" y="96.2">SMRXD33/REFCLKO_3</text>
<text x="119.9" y="98.8">INTRN</text>
<text x="119.9" y="101.3">RSTN</text>
<text x="242.2" y="96.2">1M</text>
<text x="246.9" y="101.8">GND</text>
<text x="253.5" y="96.5">1n</text>
<text x="38.2" y="103.8">C22</text>
<text x="38.4" y="105.9">10u</text>
<text x="96" y="105.1">GND</text>
<text x="108" y="105.1">1K</text>
<text x="183.5" y="105.1">0.1u</text>
<text x="184" y="102.6">C33</text>
<text x="208.9" y="105.1">0.1u</text>
<text x="209.4" y="102.6">C35</text>
<text x="30.7" y="108.2">470R</text>
<text x="42.4" y="111.5">GND</text>
<text x="119.9" y="114">SMTXEN3</text>
<text x="119.9" y="111.5">SMTXD31</text>
<text x="119.9" y="108.9">SMTXD30</text>
<text x="188.4" y="110.2">GND</text>
<text x="213.8" y="110.2">GND</text>
<text x="252.6" y="109.4">+3V3</text>
<text x="119.9" y="119.1">SMRXD31</text>
<text x="119.9" y="116.5">SMRXD30</text>
<text x="241.5" y="119.6">C108</text>
<text x="253.2" y="116.2" transform="rotate(-90 253.2 116.2)">FB6</text>
<text x="119.9" y="121.6">SMRXDV3</text>
<text x="242.8" y="122.1">10u</text>
<text x="258.8" y="123.1">J4</text>
<text x="258.8" y="125.7">HR915340A</text>
<text x="97.9" y="128">1K</text>
<text x="119.9" y="126.7">SMTXER3/MII_LINK_3</text>
<text x="119.9" y="129.2">SMRXD32</text>
<text x="119.9" y="131.8">SMRXC3</text>
<text x="154.1" y="131.8">RXM2</text>
<text x="154.3" y="129.2">RXP2</text>
<text x="246.9" y="126.7">GND</text>
<text x="259.6" y="129.2">RD+</text>
<text x="259.6" y="131.8">RD-</text>
<text x="99.5" y="134.3">GND</text>
<text x="119.9" y="134.3">SCOL3</text>
<text x="119.9" y="136.9">SCRS3</text>
<text x="154.4" y="136.9">TXM2</text>
<text x="154.6" y="134.3">TXP2</text>
<text x="259.6" y="134.3">TD+</text>
<text x="259.6" y="136.9">TD-</text>
<text x="119.9" y="139.4">SPIQ</text>
<text x="152.1" y="141.9">P2LED1</text>
<text x="152.1" y="139.4">P2LED0</text>
<text x="182.5" y="142.9">49.9R</text>
<text x="195.1" y="142.9">49.9R</text>
<text x="207.9" y="142.7">49.9R</text>
<text x="220.5" y="142.9">49.9R</text>
<text x="247.5" y="138.6">+3V3</text>
<text x="259.6" y="139.4">CT_1</text>
<text x="259.6" y="141.9">CT_2</text>
<text x="105.4" y="149.6">Y1</text>
<text x="119.9" y="144.5">X1</text>
<text x="119.9" y="147">X2</text>
<text x="237.7" y="147.8">470R</text>
<text x="259.6" y="147">A_YELLOW</text>
<text x="259.6" y="144.5">A_GREEN</text>
<text x="259.6" y="149.6">K_GREEN</text>
<text x="103" y="152.1">25 MHz</text>
<text x="135.6" y="150.6" transform="rotate(-90 135.6 150.6)">ISET</text>
<text x="143.2" y="150.6" transform="rotate(-90 143.2 150.6)">FXSD1</text>
<text x="184.8" y="153.4">0.1u</text>
<text x="185.3" y="150.8">C34</text>
<text x="210.2" y="153.4">0.1u</text>
<text x="210.7" y="150.8">C36</text>
<text x="237.7" y="155.6">470R</text>
<text x="259.6" y="152.1">K_YELLOW</text>
<text x="259.6" y="154.6">SH</text>
<text x="91.1" y="158.4">C26</text>
<text x="91.2" y="161">12p</text>
<text x="110.1" y="158.4">C30</text>
<text x="110.2" y="161">12p</text>
<text x="127.9" y="159.7">11.8K</text>
<text x="138.5" y="159.7">1K</text>
<text x="189.7" y="158.4">GND</text>
<text x="215.1" y="158.4">GND</text>
<text x="253.2" y="161.7">C107</text>
<text x="259.6" y="159.7">NC</text>
<text x="259.6" y="157.2">CHS_GROUND</text>
<text x="31.6" y="166.1">+3V3</text>
<text x="48.1" y="166.1">+3V3</text>
<text x="64.6" y="166.1">+3V3</text>
<text x="78.6" y="166.1">+3V3</text>
<text x="95.7" y="166.1">GND</text>
<text x="104.6" y="166.1">GND</text>
<text x="114.8" y="166.1">GND</text>
<text x="132.6" y="166.1">GND</text>
<text x="140.2" y="166.1">GND</text>
<text x="242" y="162.8">1M</text>
<text x="253.5" y="163.5">1n</text>
<text x="246.9" y="169.1">GND</text>
<text x="29.3" y="175">10K</text>
<text x="45.9" y="175">10K</text>
<text x="62.4" y="175">10K</text>
<text x="76.3" y="175">10K</text>
<text x="32.2" y="191.5">GND</text>
<text x="48.7" y="191.5">GND</text>
<text x="65.2" y="191.5">GND</text>
<text x="79.2" y="191.5">GND</text>
</g>
<g font-size="1.3" fill="#0f0f0f">
<text x="118.1" y="29.1">VDDA_3.3</text>
<text x="156.2" y="29.1">VDDA_1.8</text>
<text x="195.8" y="82.4">P_1_MDI_1_N</text>
<text x="195.9" y="79.9">P_1_MDI_1_P</text>
<text x="229.8" y="81.2">P_1_LED_1</text>
<text x="229.8" y="83.7">P_1_LED_2</text>
<text x="195.8" y="87.5">P_1_MDI_0_N</text>
<text x="195.9" y="85">P_1_MDI_0_P</text>
<text x="166.3" y="90">P_1_LED_1</text>
<text x="166.3" y="92.6">P_1_LED_2</text>
<text x="197.1" y="130.7">P_2_MDI_1_N</text>
<text x="197.2" y="128.1">P_2_MDI_1_P</text>
<text x="197.1" y="135.8">P_2_MDI_0_N</text>
<text x="197.2" y="133.2">P_2_MDI_0_P</text>
<text x="165" y="140.8">P_2_LED_2</text>
<text x="165" y="138.3">P_2_LED_1</text>
<text x="226" y="148.5">P_2_LED_1</text>
<text x="226" y="151">P_2_LED_2</text>
<text x="22.8" y="178.9">P_2_LED_1</text>
<text x="36.8" y="178.9">P_2_LED_2</text>
<text x="53.3" y="178.9">P_1_LED_1</text>
<text x="69.8" y="178.9">P_1_LED_2</text>
</g>
<g font-size="1.3" fill="#a90000">
<text x="128.8" y="29.1">5</text>
<text x="151.7" y="29.1">7</text>
<text x="151.1" y="41.8">42</text>
<text x="128.2" y="42.6">22</text>
<text x="128.2" y="44.2">40</text>
<text x="151.1" y="44.3">32</text>
<text x="134.9" y="52.1" transform="rotate(-90 134.9 52.1)">21</text>
<text x="136.6" y="52.1" transform="rotate(-90 136.6 52.1)">31</text>
<text x="138.2" y="52.1" transform="rotate(-90 138.2 52.1)">41</text>
<text x="143.4" y="52.1" transform="rotate(-90 143.4 52.1)">10</text>
<text x="257.1" y="65.9">1</text>
<text x="257.1" y="60.8">3</text>
<text x="257.1" y="63.4">6</text>
<text x="257.1" y="68.4">2</text>
<text x="257.1" y="71">4</text>
<text x="116.8" y="77.3">17</text>
<text x="256.5" y="76.1">11</text>
<text x="257.1" y="73.5">5</text>
<text x="116.8" y="79.9">18</text>
<text x="116.8" y="82.4">39</text>
<text x="160.6" y="82.4">1</text>
<text x="160.6" y="79.9">2</text>
<text x="256.5" y="83.7">10</text>
<text x="256.5" y="81.1">12</text>
<text x="257.1" y="78.6">9</text>
<text x="116.8" y="87.5">36</text>
<text x="160.6" y="87.5">3</text>
<text x="160.6" y="85">4</text>
<text x="256.4" y="86.2">SH</text>
<text x="257.1" y="88.8">8</text>
<text x="116.8" y="92.6">23</text>
<text x="116.8" y="95.1">26</text>
<text x="116.8" y="90">37</text>
<text x="160" y="92.6">43</text>
<text x="160" y="90">44</text>
<text x="257.1" y="91.3">7</text>
<text x="116.8" y="97.7">35</text>
<text x="116.8" y="100.2">47</text>
<text x="116.8" y="107.8">20</text>
<text x="116.8" y="112.9">16</text>
<text x="116.8" y="110.4">19</text>
<text x="116.8" y="118">28</text>
<text x="116.8" y="115.4">29</text>
<text x="116.8" y="125.6">24</text>
<text x="116.8" y="120.5">25</text>
<text x="116.8" y="128.1">27</text>
<text x="116.8" y="130.7">30</text>
<text x="160.6" y="130.7">8</text>
<text x="160.6" y="128.1">9</text>
<text x="257.1" y="128.1">3</text>
<text x="257.1" y="130.7">6</text>
<text x="116.8" y="133.2">33</text>
<text x="116.8" y="135.8">34</text>
<text x="160" y="135.8">11</text>
<text x="160" y="133.2">12</text>
<text x="257.1" y="133.2">1</text>
<text x="257.1" y="135.8">2</text>
<text x="116.8" y="143.4">14</text>
<text x="116.8" y="138.3">38</text>
<text x="160" y="140.8">45</text>
<text x="160" y="138.3">46</text>
<text x="256.5" y="143.4">11</text>
<text x="257.1" y="138.3">4</text>
<text x="257.1" y="140.8">5</text>
<text x="116.8" y="145.9">15</text>
<text x="256.5" y="148.5">12</text>
<text x="257.1" y="145.9">9</text>
<text x="134.5" y="153.1" transform="rotate(-90 134.5 153.1)">6</text>
<text x="142.1" y="153.7" transform="rotate(-90 142.1 153.7)">48</text>
<text x="256.4" y="153.5">SH</text>
<text x="256.5" y="151">10</text>
<text x="102.8" y="156.1">1</text>
<text x="106.5" y="161.4" transform="rotate(-90 106.5 161.4)">2</text>
<text x="109.1" y="156.1">3</text>
<text x="257.1" y="158.6">7</text>
<text x="257.1" y="156.1">8</text>
</g>
<g font-size="1.3" fill="#725600">
<text x="73.7" y="88.6">ETH_MDC</text>
<text x="64.8" y="93.7">ETH_RMII_REF_CLK</text>
<text x="73.1" y="91.1">ETH_MDIO</text>
<text x="13.8" y="101.3">ETH_RST_OUT</text>
<text x="50.6" y="98.8">ETH_INTRN</text>
<text x="71" y="114">ETH_RMII_TX_EN</text>
<text x="72" y="108.9">ETH_RMII_TXD0</text>
<text x="72" y="111.5">ETH_RMII_TXD1</text>
<text x="71.7" y="119.1">ETH_RMII_RXD1</text>
<text x="71.7" y="116.5">ETH_RMII_RXD0</text>
<text x="69.6" y="121.6">ETH_RMII_CRS_DV</text>
</g>
<g font-size="1.3" fill="#989898">
<text x="33.5" y="98.7" transform="rotate(-90 33.5 98.7)">D4</text>
<text x="29.3" y="186.4">10K</text>
<text x="45.9" y="186.4">10K</text>
<text x="62.4" y="186.4">10K</text>
<text x="76.3" y="186.4">10K</text>
</g>
<g font-size="1.3" fill="#0000c2">
<text x="86.3" y="178.5">DESIGN NOTE</text>
<text x="86.3" y="180.5">[P2LED1, P2LED0] = [1, 1] - SMI/MIIM mode</text>
<text x="86.3" y="182.6">In SMI mode, KSZ8863MLL/FLL/RLL provides access</text>
<text x="86.3" y="184.6">to all its internal 8-bit registers through its</text>
<text x="86.3" y="186.7">SCL_MDC and SDA_MDIO pins.</text>
</g>
<g font-size="1" fill="#006464">
<text x="59.3" y="73.2">R20</text>
<text x="80" y="73.2">R135</text>
<text x="86.3" y="73.2">R136</text>
<text x="96.5" y="73.2">R134</text>
<text x="102.8" y="73.2">R132</text>
<text x="109.2" y="73.2">R133</text>
<text x="241.8" y="78.7">R31</text>
<text x="241.8" y="86.4">R32</text>
<text x="40.3" y="94.7">R13</text>
<text x="89.1" y="92.7">R137</text>
<text x="93.6" y="93.5">22R</text>
<text x="183.8" y="92.5">R23</text>
<text x="194" y="92.5">R25</text>
<text x="209.2" y="92.2">R27</text>
<text x="219.4" y="92.5">R29</text>
<text x="242" y="93.7">R17</text>
<text x="111.2" y="105.9">R184</text>
<text x="31" y="109.5">R21</text>
<text x="90.4" y="118.1">R140</text>
<text x="90.4" y="115.6">R139</text>
<text x="94.9" y="118.9">22R</text>
<text x="94.9" y="116.3">22R</text>
<text x="90.4" y="120.7">R141</text>
<text x="94.9" y="121.4">22R</text>
<text x="96.5" y="125.2">R142</text>
<text x="185.1" y="140.5">R24</text>
<text x="195.3" y="140.7">R26</text>
<text x="210.5" y="140.5">R28</text>
<text x="220.7" y="140.7">R30</text>
<text x="238" y="146.1">R33</text>
<text x="238" y="153.7">R34</text>
<text x="130.5" y="157">R19</text>
<text x="138.1" y="157">R22</text>
<text x="242" y="160.8">R18</text>
<text x="29.2" y="172.2">R143</text>
<text x="45.7" y="172.2">R145</text>
<text x="62.2" y="172.2">R147</text>
<text x="76.2" y="172.2">R149</text>
</g>
<g font-size="1" fill="#989898">
<text x="101.8" y="92.7">R138</text>
<text x="106.9" y="93.5">0R</text>
<text x="29.2" y="183.6">R144</text>
<text x="45.7" y="183.6">R146</text>
<text x="62.2" y="183.6">R148</text>
<text x="76.2" y="183.6">R150</text>
</g>
</svg>
